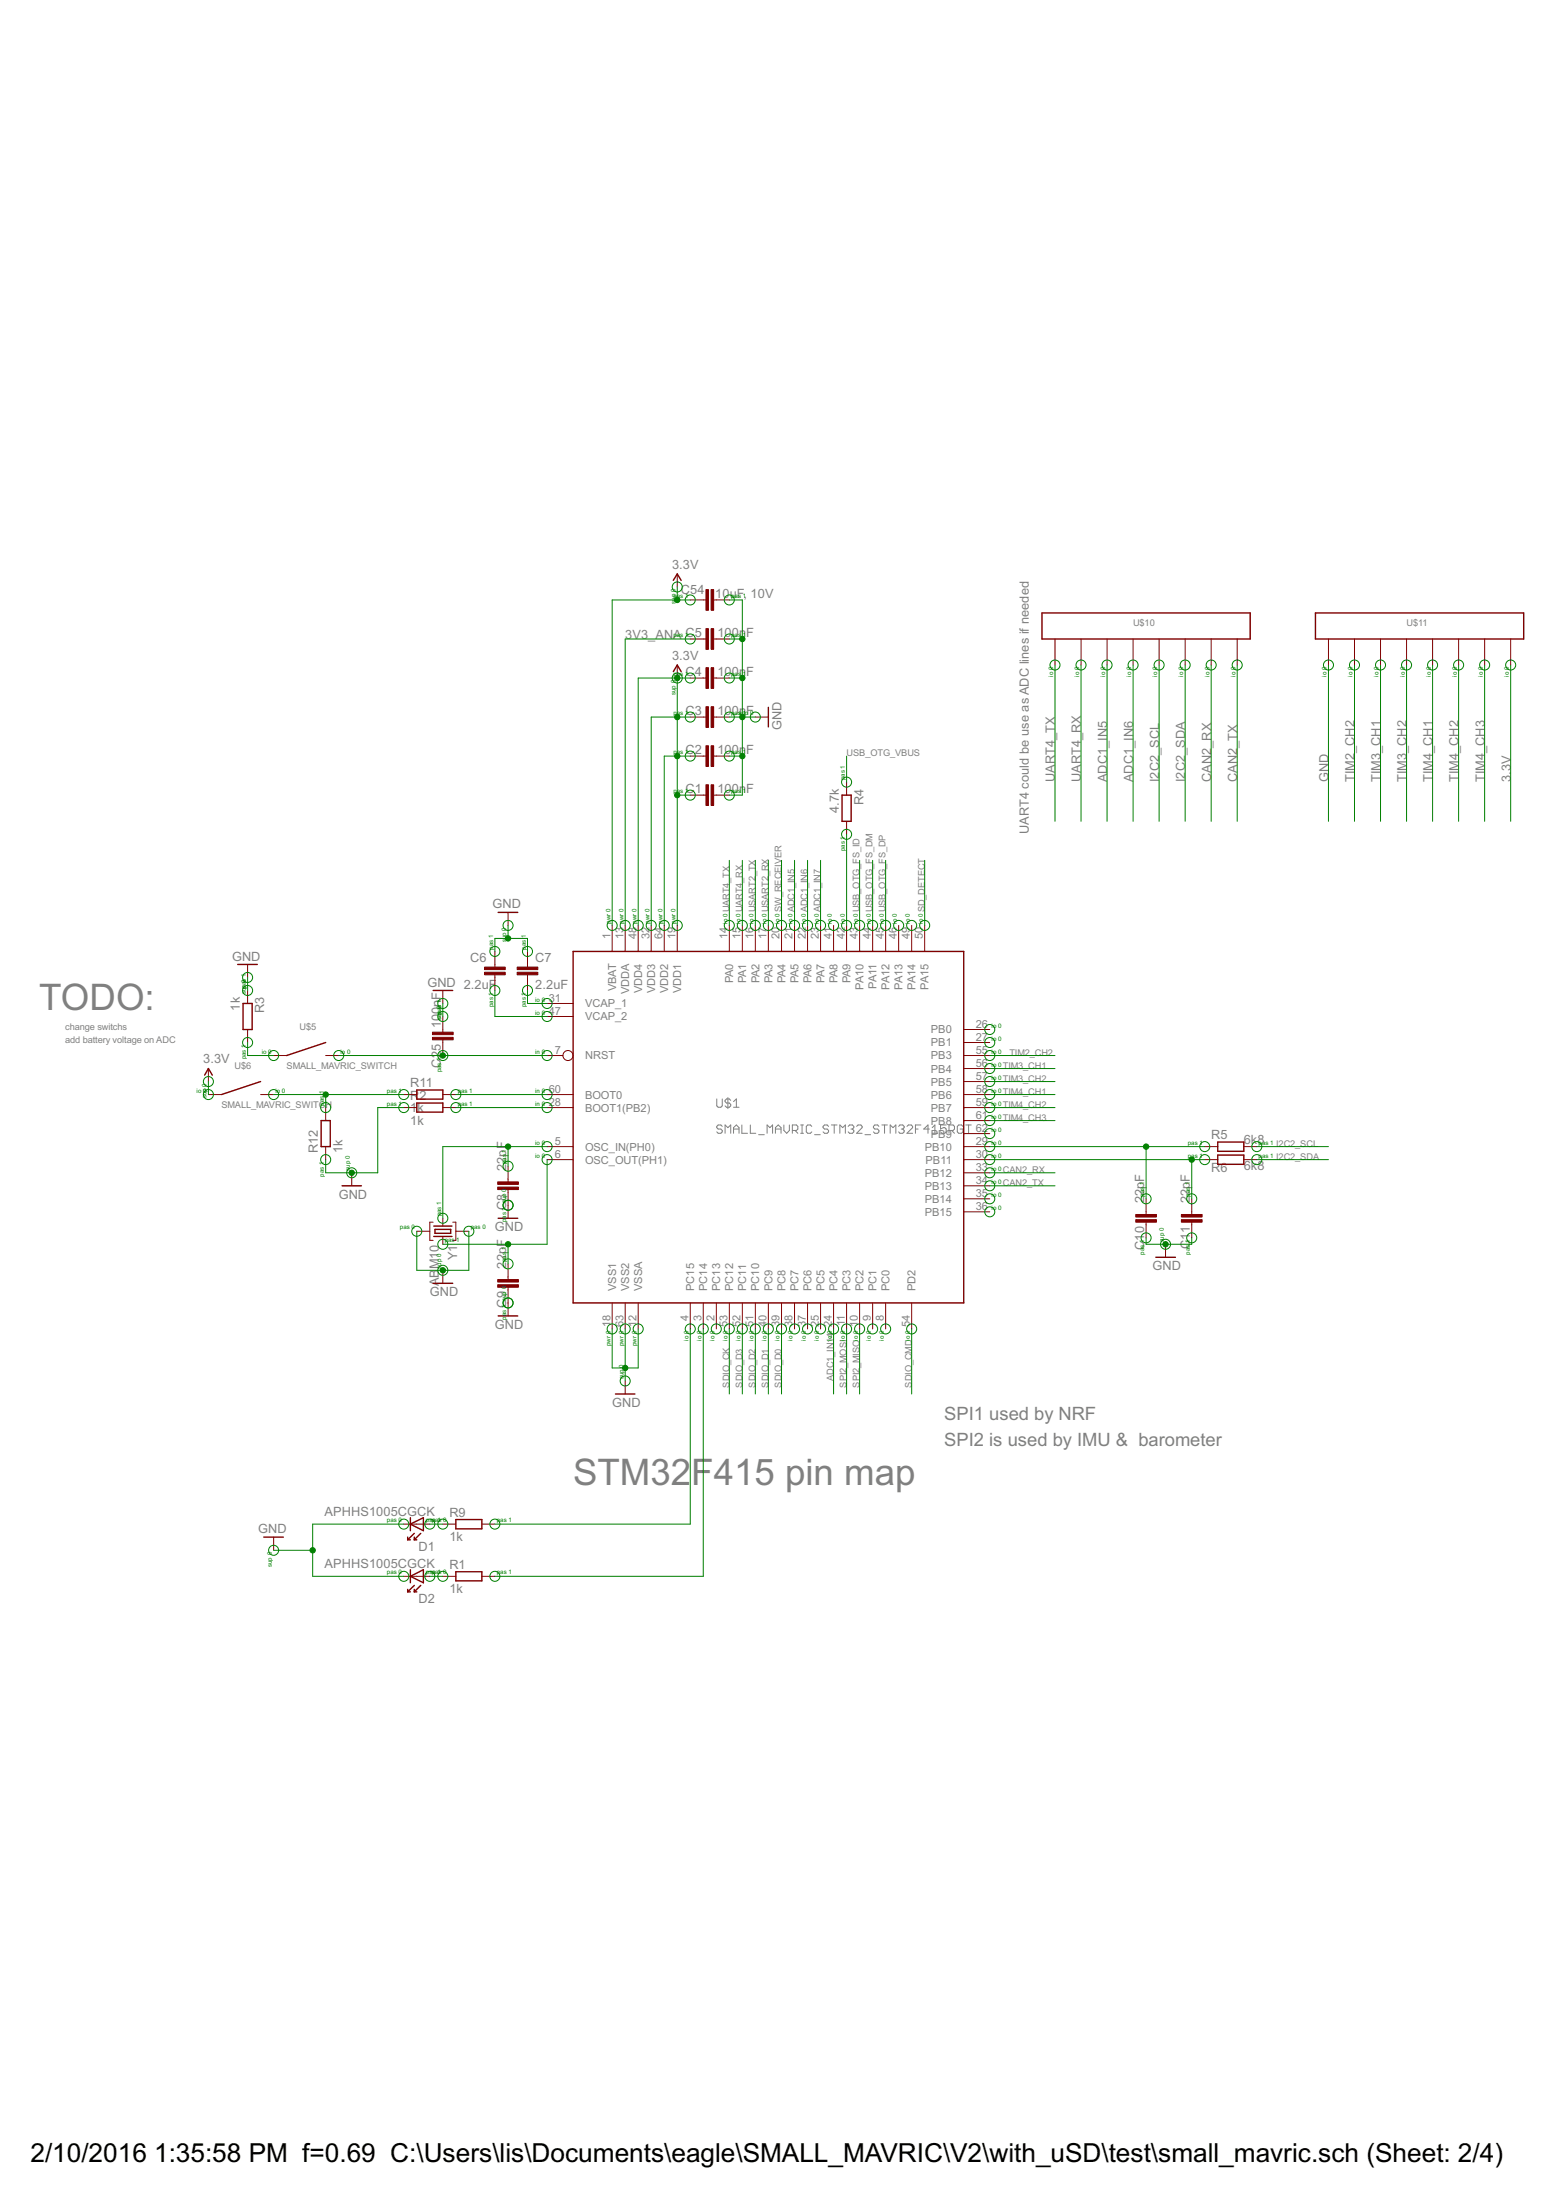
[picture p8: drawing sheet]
<svg xmlns="http://www.w3.org/2000/svg" width="210mm" height="297mm" viewBox="0 0 210 297" stroke-linecap="round" stroke-linejoin="round" font-family="sans-serif">
<g fill="none" stroke="#808080" stroke-width=".13">
<path d="M96.8 148.4v.9l.1 .2h.4l.2-.2v-.9M97.5 152.1l-.2-.2h-.4l-.1 .2v.2l.1 .1h.4l.2 .2v.2l-.2 .2h-.4l-.1-.2M97.9 153v-1.1l.4 .4 .3-.4v1.1M98.3 148.2v1.5M98.6 148.6l-.2-.2h-.3l-.2 .2v.1l.2 .2h.3l.2 .2v.2l-.2 .2h-.3l-.2-.2M99 152.4h.8M99 153v-.7l.4-.4 .4 .4v.7M99 149.5h.8M99 148.7l.4-.3v1.1M100.1 151.9v1.1h.8M101.3 151.9v1.1h.7M102.4 153.2h.8"/>
<path d="M103.5 153v-1.1l.4 .4 .4-.4v1.1M104.7 152.4h.7M104.7 153v-.7l.4-.4 .3 .4v.7M105.8 151.9v.7l.4 .4 .4-.4v-.7M107 152.6h.5l.2-.2v-.3l-.2-.2h-.5v1.1M107.3 152.6l.4 .4M108.1 151.9h.4M108.1 153h.4M108.3 151.9v1.1M109.6 152.1l-.2-.2h-.4l-.2 .2v.7l.2 .2h.4l.2-.2M110 153.2h.7M111.8 152.1l-.1-.2h-.4l-.2 .2v.2l.2 .1h.4l.1 .2v.2l-.1 .2h-.4l-.2-.2"/>
<path d="M112.2 151.9h.8M112.6 151.9v1.1M113.4 153v-1.1l.3 .4 .4-.4v1.1M114.5 152.1l.2-.2h.4l.2 .2v.2l-.2 .1M114.9 152.4h.2M115.1 152.4l.2 .2v.2l-.2 .2h-.4l-.2-.2M115.6 152.1l.2-.2h.4l.2 .2v.2l-.8 .7h.8M116.8 153.2h.7M118.6 152.1l-.1-.2h-.4l-.2 .2v.2l.2 .1h.4l.1 .2v.2l-.1 .2h-.4l-.2-.2M119 151.9h.8M119.4 151.9v1.1M120.2 153v-1.1l.3 .4 .4-.4v1.1"/>
<path d="M121.3 152.1l.2-.2h.4l.1 .2v.2l-.1 .1M121.7 152.4h.2M121.9 152.4l.1 .2v.2l-.1 .2h-.4l-.2-.2M122.4 152.1l.2-.2h.4l.2 .2v.2l-.8 .7h.8M123.6 152.4h.3M124.3 151.9h-.7v1.1M125.5 152.4h-.8l.6-.5v1.1M125.8 153h.8M125.8 152.3l.4-.4v1.1M127.7 151.9h-.7v.5l.3-.1h.2l.2 .1v.4l-.2 .2h-.4l-.1-.2M128.1 152.6h.6l.1-.2v-.3l-.1-.2h-.6v1.1M128.5 152.6l.3 .4"/>
<path d="M130 152.1l-.2-.2h-.4l-.2 .2v.7l.2 .2h.4l.2-.2v-.4h-.4M130.4 151.9h.7M130.7 151.9v1.1"/>
</g>
<g fill="none" stroke="#800000" stroke-width=".19">
<path d="M90.9 78.4l.5-.9 .5 .9M90.9 90.7l.5-.9 .5 .9M103.7 95.5v2.6M140.7 82.8h28.1v3.5h-28.1zM177.6 82.8h28.1v3.5h-28.1zM113.7 107.4h1.2v3.5h-1.2zM32.1 130.2h2.6M32.8 135.5h1.2v3.5h-1.2zM58.5 133.7h2.6M67.2 123.2h2.7M77.4 128.5h52.7v47.4h-52.7zM27.6 145.2l.5-.9 .6 .9"/>
<path d="M35.2 146l-5.3 1.8M43.3 151.3h1.3v3.5h-1.3zM44 140.8l-5.3 1.7M56.3 148.9h3.5v1.3h-3.5zM56.3 147.2h3.5v1.2h-3.5zM164.4 154.2h3.5v1.2h-3.5zM164.4 156h3.5v1.2h-3.5zM46.2 160.1h2.6M58.5 173.3h2.6M58.5 166.9h2.5M58.5 165.5h2.5M58.7 166h2.1v.5h-2.1z"/>
<path d="M67.2 164.5h2.7M67.2 177.7h2.7M156 169.8h2.7M83.1 188.2h2.6M35.6 207.5h2.6M55 207.9h.4M55 207.5v.4M55 214.6v.3M55 214.9h.4M55.4 205.8l1.7-.9v1.8zM55.4 204.9v1.8M55.4 211.9v1.8"/>
<path d="M55.4 212.8l1.7-.9v1.8zM55.9 207.5v.4M55.9 214.6v.3M55.9 207.9h.4M55.9 207l-.9 .9M55.9 214.9h.4M55.9 214.1l-.9 .8M56.8 207l-.9 .9M56.8 214.1l-.9 .8M61.5 205.2h3.5v1.2h-3.5zM61.5 212.2h3.5v1.2h-3.5z"/>
</g>
<g fill="none" stroke="#800000" stroke-width=".13">
<path d="M91.4 77.5v1.7M91.4 89.8v1.7M93.2 81h2.1M93.2 96.8h2.1M93.2 91.5h2.1M93.2 86.3h2.1M96.4 81h2M96.4 96.8h2M96.4 91.5h2M96.4 86.3h2M102 96.8h1.7M142.4 86.3v3.5"/>
<path d="M145.9 86.3v3.5M149.4 86.3v3.5M153 86.3v3.5M156.5 86.3v3.5M160 86.3v3.5M163.5 86.3v3.5M167 86.3v3.5M179.3 86.3v3.5M182.8 86.3v3.5M186.4 86.3v3.5M189.9 86.3v3.5M193.4 86.3v3.5"/>
<path d="M196.9 86.3v3.5M200.4 86.3v3.5M203.9 86.3v3.5M93.2 102.1h2.1M93.2 107.4h2.1M96.4 102.1h2M96.4 107.4h2M114.3 105.6v1.8M114.3 110.9v1.7M33.4 130.2v1.8M33.4 133.7v1.8M33.4 139v1.8"/>
<path d="M59.8 133.7v1.8M59.8 137.2v2.2M66.8 128.5v2.1M66.8 131.6v2.1M68.6 123.2v1.7M71.2 128.5v2.1M71.2 131.6v2.1M73.9 135.5h3.5M73.9 137.2h3.5M82.6 124.9v3.6M84.4 124.9v3.6M86.1 124.9v3.6"/>
<path d="M87.9 124.9v3.6M89.7 124.9v3.6M91.4 124.9v3.6M98.4 124.9v3.6M100.2 124.9v3.6M102 124.9v3.6M103.7 124.9v3.6M105.5 124.9v3.6M107.3 124.9v3.6M109 124.9v3.6M110.8 124.9v3.6M112.5 124.9v3.6"/>
<path d="M114.3 124.9v3.6M116 124.9v3.6M117.8 124.9v3.6M119.5 124.9v3.6M121.3 124.9v3.6M123.1 124.9v3.6M124.8 124.9v3.6M130.1 139h3.5M28.1 147.8h1.8M28.1 144.3v1.7M35.2 147.8h1.7M36.9 142.5h1.8"/>
<path d="M44 142.5h1.7M44 149.5v1.8M44 154.8v1.8M47.5 158.3v1.8M54.5 147.8h1.8M54.5 149.5h1.8M59.8 147.8h1.7M59.8 149.5h1.7M59.8 140.4v2.1M68.6 157.5v2.1M73.9 147.8h3.5M73.9 149.5h3.5"/>
<path d="M73.9 142.5h2.1M73.9 154.8h3.5M73.9 156.6h3.5M130.1 147.8h3.5M130.1 149.5h3.5M130.1 142.5h3.5M130.1 154.8h3.5M130.1 156.6h3.5M130.1 140.8h3.5M130.1 144.3h3.5M130.1 146h3.5M130.1 151.3h3.5"/>
<path d="M130.1 153.1h3.5M130.1 158.3h3.5M162.6 154.8h1.8M162.6 156.6h1.8M167.9 154.8h1.8M167.9 156.6h1.8M56.3 166.2h1.7M58.5 165h-.5v2.5h.5M59.8 164.5v1M59.8 166.9v1.1M59.8 171.5v1.8M61.1 165h.4v2.5h-.4"/>
<path d="M61.5 166.2h1.8M68.6 160.6v3.9M68.6 170.6v2.1M68.6 173.8v3.9M82.6 175.9v3.5M84.4 175.9v3.5M86.1 175.9v3.5M93.2 175.9v3.5M94.9 175.9v3.5M96.7 175.9v3.5M98.4 175.9v3.5M100.2 175.9v3.5"/>
<path d="M102 175.9v3.5M103.7 175.9v3.5M105.5 175.9v3.5M107.3 175.9v3.5M109 175.9v3.5M110.8 175.9v3.5M112.5 175.9v3.5M114.3 175.9v3.5M116 175.9v3.5M117.8 175.9v3.5M119.5 175.9v3.5M123.1 175.9v3.5"/>
<path d="M130.1 160.1h3.5M130.1 161.9h3.5M130.1 163.6h3.5M154.7 161.9v2.1M154.7 165v2.1M157.3 168v1.8M160.9 161.9v2.1M160.9 165v2.1M84.4 186.5v1.7M36.9 207.5v1.8M54.5 205.8h3.5M54.5 212.8h3.5"/>
<path d="M59.8 205.8h1.7M59.8 212.8h1.7M65 205.8h1.8M65 212.8h1.8"/>
<circle cx="76.7" cy="142.5" r=".68"/>
</g>
<g fill="#800000" stroke="#800000" stroke-width=".13">
<path d="M96 79.6h.3v2.8h-.3z"/>
<path d="M95.3 79.6h.3v2.8h-.3z"/>
<path d="M96 100.7h.3v2.8h-.3z"/>
<path d="M95.3 100.7h.3v2.8h-.3z"/>
<path d="M65.4 131.3h2.8v.3h-2.8z"/>
<path d="M65.4 130.6h2.8v.3h-2.8z"/>
<path d="M69.8 131.3h2.8v.3h-2.8z"/>
<path d="M69.8 130.6h2.8v.3h-2.8z"/>
<path d="M96 106h.3v2.8h-.3z"/>
<path d="M95.3 106h.3v2.8h-.3z"/>
<path d="M96 95.4h.3v2.8h-.3z"/>
<path d="M95.3 95.4h.3v2.8h-.3z"/>
<path d="M96 90.1h.3v2.8h-.3z"/>
<path d="M95.3 90.1h.3v2.8h-.3z"/>
<path d="M96 84.9h.3v2.8h-.3z"/>
<path d="M95.3 84.9h.3v2.8h-.3z"/>
<path d="M67.2 159.6h2.8v.3h-2.8z"/>
<path d="M67.2 160.3h2.8v.3h-2.8z"/>
<path d="M67.2 172.8h2.8v.3h-2.8z"/>
<path d="M67.2 173.5h2.8v.3h-2.8z"/>
<path d="M153.3 164h2.8v.3h-2.8z"/>
<path d="M153.3 164.7h2.8v.3h-2.8z"/>
<path d="M159.5 164h2.8v.3h-2.8z"/>
<path d="M159.5 164.7h2.8v.3h-2.8z"/>
<path d="M58.4 139.4h2.8v.3h-2.8z"/>
<path d="M58.4 140.1h2.8v.3h-2.8z"/>
</g>
<g fill="none" stroke="#008000" stroke-width=".13">
<path d="M91.4 79.2v1.8M91.4 91.5v33.4M93.2 86.3h-8.8v38.6M93.2 96.8h-5.3v28.1M93.2 91.5h-7.1v33.4M93.2 81h-10.6v43.9M98.4 81h1.8v26.4h-1.8M98.4 86.3h1.8M98.4 96.8h3.6M98.4 91.5h1.8M142.4 89.8v21.1M145.9 89.8v21.1"/>
<path d="M149.4 89.8v21.1M153 89.8v21.1M156.5 89.8v21.1M160 89.8v21.1M163.5 89.8v21.1M167 89.8v21.1M179.3 89.8v21.1M182.8 89.8v21.1M186.4 89.8v21.1M189.9 89.8v21.1M193.4 89.8v21.1M196.9 89.8v21.1"/>
<path d="M200.4 89.8v21.1M203.9 89.8v21.1M91.4 107.4h1.8M93.2 102.1h-3.5v22.8M98.4 116.2v8.7M98.4 102.1h1.8M100.2 116.2v8.7M102 116.2v8.7M103.7 116.2v8.7M105.5 116.2v8.7M107.3 116.2v8.7M109 116.2v8.7"/>
<path d="M110.8 116.2v8.7M114.3 102.1v3.5M114.3 112.6v12.3M116 116.2v8.7M117.8 116.2v8.7M119.5 116.2v8.7M124.8 116.2v8.7M33.4 132v1.7M59.8 135.5v1.7M66.8 128.5v-1.8h4.4v1.8M66.8 133.7v3.5h7.1M68.6 124.9v1.8"/>
<path d="M71.2 133.7v1.8h2.7M28.1 146v1.8M33.4 140.8v1.7h3.5M36.9 147.8h17.6M44 147.8v1.7M45.7 142.5h28.2M54.5 149.5h-3.5v8.8h-7v-1.7M61.5 149.5h12.4M61.5 147.8h12.4M68.6 154.8v2.7M73.9 156.6v11.4h-14.1M73.9 154.8h-14.1v9.7"/>
<path d="M133.6 142.5h8.8M133.6 156.6h29M133.6 149.5h8.8M133.6 158.3h8.8M133.6 154.8h29M133.6 147.8h8.8M133.6 144.3h8.8M133.6 151.3h8.8M133.6 146h8.8M154.7 154.8v7.1M160.9 156.6v5.3M169.7 156.6h9.6"/>
<path d="M169.7 154.8h9.6M56.3 166.2v5.3h7v-5.3M68.6 168v2.6M82.6 179.4v5.3h3.5v-5.3M84.4 179.4v7.1M93.2 179.4v26.4h-26.4M94.9 179.4v33.4h-28.1M98.4 179.4v8.8M100.2 179.4v8.8M102 179.4v8.8M103.7 179.4v8.8M105.5 179.4v8.8"/>
<path d="M112.5 179.4v8.8M114.3 179.4v8.8M116 179.4v8.8M123.1 179.4v8.8M133.6 160.1h8.8M154.7 167.1v.9h6.2v-.9M36.9 209.3h5.3M54.5 205.8h-12.3v7h12.3M58 212.8h1.8M58 205.8h1.8"/>
<circle cx="91.4" cy="79.2" r=".68"/>
<circle cx="91.4" cy="91.5" r=".68"/>
<circle cx="93.2" cy="91.5" r=".68"/>
<circle cx="93.2" cy="96.8" r=".68"/>
<circle cx="93.2" cy="81" r=".68"/>
<circle cx="93.2" cy="86.3" r=".68"/>
<circle cx="98.4" cy="96.8" r=".68"/>
<circle cx="98.4" cy="91.5" r=".68"/>
<circle cx="98.4" cy="81" r=".68"/>
<circle cx="98.4" cy="86.3" r=".68"/>
<circle cx="102" cy="96.8" r=".68"/>
<circle cx="142.4" cy="89.8" r=".68"/>
<circle cx="145.9" cy="89.8" r=".68"/>
<circle cx="149.4" cy="89.8" r=".68"/>
<circle cx="153" cy="89.8" r=".68"/>
<circle cx="156.5" cy="89.8" r=".68"/>
<circle cx="160" cy="89.8" r=".68"/>
<circle cx="163.5" cy="89.8" r=".68"/>
<circle cx="167" cy="89.8" r=".68"/>
<circle cx="179.3" cy="89.8" r=".68"/>
<circle cx="182.8" cy="89.8" r=".68"/>
<circle cx="186.4" cy="89.8" r=".68"/>
<circle cx="189.9" cy="89.8" r=".68"/>
<circle cx="193.4" cy="89.8" r=".68"/>
<circle cx="196.9" cy="89.8" r=".68"/>
<circle cx="200.4" cy="89.8" r=".68"/>
<circle cx="203.9" cy="89.8" r=".68"/>
<circle cx="93.2" cy="107.4" r=".68"/>
<circle cx="93.2" cy="102.1" r=".68"/>
<circle cx="98.4" cy="107.4" r=".68"/>
<circle cx="98.4" cy="102.1" r=".68"/>
<circle cx="114.3" cy="112.6" r=".68"/>
<circle cx="114.3" cy="105.6" r=".68"/>
<circle cx="33.4" cy="133.7" r=".68"/>
<circle cx="33.4" cy="132" r=".68"/>
<circle cx="59.8" cy="135.5" r=".68"/>
<circle cx="59.8" cy="137.2" r=".68"/>
<circle cx="66.8" cy="133.7" r=".68"/>
<circle cx="66.8" cy="128.5" r=".68"/>
<circle cx="68.6" cy="124.9" r=".68"/>
<circle cx="71.2" cy="128.5" r=".68"/>
<circle cx="71.2" cy="133.7" r=".68"/>
<circle cx="73.9" cy="135.5" r=".68"/>
<circle cx="73.9" cy="137.2" r=".68"/>
<circle cx="82.6" cy="124.9" r=".68"/>
<circle cx="84.4" cy="124.9" r=".68"/>
<circle cx="86.1" cy="124.9" r=".68"/>
<circle cx="87.9" cy="124.9" r=".68"/>
<circle cx="89.7" cy="124.9" r=".68"/>
<circle cx="91.4" cy="124.9" r=".68"/>
<circle cx="98.4" cy="124.9" r=".68"/>
<circle cx="100.2" cy="124.9" r=".68"/>
<circle cx="102" cy="124.9" r=".68"/>
<circle cx="103.7" cy="124.9" r=".68"/>
<circle cx="105.5" cy="124.9" r=".68"/>
<circle cx="107.3" cy="124.9" r=".68"/>
<circle cx="109" cy="124.9" r=".68"/>
<circle cx="110.8" cy="124.9" r=".68"/>
<circle cx="112.5" cy="124.9" r=".68"/>
<circle cx="114.3" cy="124.9" r=".68"/>
<circle cx="116" cy="124.9" r=".68"/>
<circle cx="117.8" cy="124.9" r=".68"/>
<circle cx="119.5" cy="124.9" r=".68"/>
<circle cx="121.3" cy="124.9" r=".68"/>
<circle cx="123.1" cy="124.9" r=".68"/>
<circle cx="124.8" cy="124.9" r=".68"/>
<circle cx="133.6" cy="139" r=".68"/>
<circle cx="28.1" cy="146" r=".68"/>
<circle cx="28.1" cy="147.8" r=".68"/>
<circle cx="33.4" cy="140.8" r=".68"/>
<circle cx="36.9" cy="142.5" r=".68"/>
<circle cx="36.9" cy="147.8" r=".68"/>
<circle cx="44" cy="149.5" r=".68"/>
<circle cx="44" cy="156.6" r=".68"/>
<circle cx="45.7" cy="142.5" r=".68"/>
<circle cx="47.5" cy="158.3" r=".68"/>
<circle cx="54.5" cy="149.5" r=".68"/>
<circle cx="54.5" cy="147.8" r=".68"/>
<circle cx="59.8" cy="142.5" r=".68"/>
<circle cx="61.5" cy="149.5" r=".68"/>
<circle cx="61.5" cy="147.8" r=".68"/>
<circle cx="68.6" cy="157.5" r=".68"/>
<circle cx="73.9" cy="156.6" r=".68"/>
<circle cx="73.9" cy="149.5" r=".68"/>
<circle cx="73.9" cy="142.5" r=".68"/>
<circle cx="73.9" cy="154.8" r=".68"/>
<circle cx="73.9" cy="147.8" r=".68"/>
<circle cx="133.6" cy="142.5" r=".68"/>
<circle cx="133.6" cy="154.8" r=".68"/>
<circle cx="133.6" cy="147.8" r=".68"/>
<circle cx="133.6" cy="156.6" r=".68"/>
<circle cx="133.6" cy="146" r=".68"/>
<circle cx="133.6" cy="149.5" r=".68"/>
<circle cx="133.6" cy="153.1" r=".68"/>
<circle cx="133.6" cy="158.3" r=".68"/>
<circle cx="133.6" cy="151.3" r=".68"/>
<circle cx="133.6" cy="140.8" r=".68"/>
<circle cx="133.6" cy="144.3" r=".68"/>
<circle cx="162.6" cy="156.6" r=".68"/>
<circle cx="162.6" cy="154.8" r=".68"/>
<circle cx="169.7" cy="154.8" r=".68"/>
<circle cx="169.7" cy="156.6" r=".68"/>
<circle cx="56.3" cy="166.2" r=".68"/>
<circle cx="59.8" cy="171.5" r=".68"/>
<circle cx="59.8" cy="168" r=".68"/>
<circle cx="59.8" cy="164.5" r=".68"/>
<circle cx="63.3" cy="166.2" r=".68"/>
<circle cx="68.6" cy="162.7" r=".68"/>
<circle cx="68.6" cy="170.6" r=".68"/>
<circle cx="68.6" cy="175.9" r=".68"/>
<circle cx="82.6" cy="179.4" r=".68"/>
<circle cx="84.4" cy="179.4" r=".68"/>
<circle cx="86.1" cy="179.4" r=".68"/>
<circle cx="93.2" cy="179.4" r=".68"/>
<circle cx="94.9" cy="179.4" r=".68"/>
<circle cx="96.7" cy="179.4" r=".68"/>
<circle cx="98.4" cy="179.4" r=".68"/>
<circle cx="100.2" cy="179.4" r=".68"/>
<circle cx="102" cy="179.4" r=".68"/>
<circle cx="103.7" cy="179.4" r=".68"/>
<circle cx="105.5" cy="179.4" r=".68"/>
<circle cx="107.3" cy="179.4" r=".68"/>
<circle cx="109" cy="179.4" r=".68"/>
<circle cx="110.8" cy="179.4" r=".68"/>
<circle cx="112.5" cy="179.4" r=".68"/>
<circle cx="114.3" cy="179.4" r=".68"/>
<circle cx="116" cy="179.4" r=".68"/>
<circle cx="117.8" cy="179.4" r=".68"/>
<circle cx="119.5" cy="179.4" r=".68"/>
<circle cx="123.1" cy="179.4" r=".68"/>
<circle cx="133.6" cy="160.1" r=".68"/>
<circle cx="133.6" cy="161.9" r=".68"/>
<circle cx="133.6" cy="163.6" r=".68"/>
<circle cx="154.7" cy="167.1" r=".68"/>
<circle cx="154.7" cy="161.9" r=".68"/>
<circle cx="157.3" cy="168" r=".68"/>
<circle cx="160.9" cy="161.9" r=".68"/>
<circle cx="160.9" cy="167.1" r=".68"/>
<circle cx="84.4" cy="186.5" r=".68"/>
<circle cx="36.9" cy="209.3" r=".68"/>
<circle cx="54.5" cy="205.8" r=".68"/>
<circle cx="54.5" cy="212.8" r=".68"/>
<circle cx="58" cy="212.8" r=".68"/>
<circle cx="58" cy="205.8" r=".68"/>
<circle cx="59.8" cy="212.8" r=".68"/>
<circle cx="59.8" cy="205.8" r=".68"/>
<circle cx="66.8" cy="212.8" r=".68"/>
<circle cx="66.8" cy="205.8" r=".68"/>
</g>
<g fill="#008000" stroke="#008000" stroke-width=".13">
<circle cx="160.9" cy="156.6" r=".36"/>
<circle cx="100.2" cy="102.1" r=".36"/>
<circle cx="100.2" cy="96.8" r=".36"/>
<circle cx="100.2" cy="91.5" r=".36"/>
<circle cx="100.2" cy="86.3" r=".36"/>
<circle cx="68.6" cy="126.7" r=".36"/>
<circle cx="59.8" cy="171.5" r=".36"/>
<circle cx="157.3" cy="168" r=".36"/>
<circle cx="42.2" cy="209.3" r=".36"/>
<circle cx="47.5" cy="158.3" r=".36"/>
<circle cx="84.4" cy="184.7" r=".36"/>
<circle cx="91.4" cy="81" r=".36"/>
<circle cx="91.4" cy="107.4" r=".36"/>
<circle cx="91.4" cy="102.1" r=".36"/>
<circle cx="91.4" cy="96.8" r=".36"/>
<circle cx="91.4" cy="91.5" r=".36"/>
<circle cx="68.6" cy="154.8" r=".36"/>
<circle cx="68.6" cy="168" r=".36"/>
<circle cx="59.8" cy="142.5" r=".36"/>
<circle cx="44" cy="147.8" r=".36"/>
<circle cx="154.7" cy="154.8" r=".36"/>
</g>
<g font-size="5.5" fill="#808080">
<text x="5.3" y="136.4">TODO:</text>
<text x="77.4" y="200.5">STM32</text>
<text x="93.3" y="200.5">F</text>
<text x="96.3" y="200.5">415 pin map</text>
</g>
<g font-size="4">
<text x="4.1" y="291.9">2/10/2016</text>
<text x="20.8" y="291.9">1:35:58 PM f=0.69 C:\Users\lis\Documents\eagle\SMALL_MAVRIC\V2\with_uSD\test\small_mavric.sch (Sheet: 2/4)</text>
</g>
<g font-size="2.8" fill="#808080">
<text x="127.5" y="191.7">SPI1 used by NRF</text>
<text x="127.5" y="195.2">SPI2 is used by IMU &amp; barometer</text>
</g>
<g font-size="1.9" fill="#808080">
<text x="90.7" y="76.8">3.3V</text>
<text x="91.9" y="80.2">C54</text>
<text x="96.6" y="80.7">10uF, 10V</text>
<text x="84.4" y="86.3">3V3_ANA C5</text>
<text x="90.7" y="89.1">3.3V</text>
<text x="96.8" y="86">100n</text>
<text x="100.7" y="86">F</text>
<text x="92.5" y="91.3">C4</text>
<text x="96.8" y="91.3">100n</text>
<text x="100.7" y="91.3">F</text>
<text x="92.5" y="101.8">C2</text>
<text x="92.5" y="96.6">C3</text>
<text x="96.8" y="101.8">100n</text>
<text x="96.8" y="96.6">100n</text>
<text x="100.7" y="101.8">F</text>
<text x="100.7" y="96.6">F</text>
<text x="105.5" y="98.6" transform="rotate(-90 105.5 98.6)">GND</text>
<text x="92.5" y="107.1">C1</text>
<text x="96.8" y="107.1">100n</text>
<text x="100.7" y="107.1">F</text>
<text x="142.4" y="105.6" transform="rotate(-90 142.4 105.6)">UART4_TX</text>
<text x="145.9" y="105.6" transform="rotate(-90 145.9 105.6)">UART4_RX</text>
<text x="149.4" y="105.6" transform="rotate(-90 149.4 105.6)">ADC1_IN5</text>
<text x="152.9" y="105.6" transform="rotate(-90 152.9 105.6)">ADC1_IN6</text>
<text x="156.5" y="105.6" transform="rotate(-90 156.5 105.6)">I2C2_SCL</text>
<text x="160" y="105.6" transform="rotate(-90 160 105.6)">I2C2_SDA</text>
<text x="163.5" y="105.6" transform="rotate(-90 163.5 105.6)">CAN2_RX</text>
<text x="167" y="105.6" transform="rotate(-90 167 105.6)">CAN2_TX</text>
<text x="179.3" y="105.6" transform="rotate(-90 179.3 105.6)">GND</text>
<text x="182.8" y="105.6" transform="rotate(-90 182.8 105.6)">TIM2_CH2</text>
<text x="186.3" y="105.6" transform="rotate(-90 186.3 105.6)">TIM3_CH1</text>
<text x="189.9" y="105.6" transform="rotate(-90 189.9 105.6)">TIM3_CH2</text>
<text x="193.4" y="105.6" transform="rotate(-90 193.4 105.6)">TIM4_CH1</text>
<text x="196.9" y="105.6" transform="rotate(-90 196.9 105.6)">TIM4_CH2</text>
<text x="200.4" y="105.6" transform="rotate(-90 200.4 105.6)">TIM4_CH3</text>
<text x="203.9" y="105.6" transform="rotate(-90 203.9 105.6)">3.3V</text>
<text x="113.2" y="109.8" transform="rotate(-90 113.2 109.8)">4.7k</text>
<text x="116.5" y="108.7" transform="rotate(-90 116.5 108.7)">R4</text>
<text x="138.9" y="112.6" transform="rotate(-90 138.9 112.6)">UART4 could be use as ADC lines if needed</text>
<text x="66.5" y="122.7">GND</text>
<text x="31.3" y="129.7">GND</text>
<text x="63.5" y="130">C6</text>
<text x="72.3" y="130">C7</text>
<text x="32.4" y="136.5" transform="rotate(-90 32.4 136.5)">1k</text>
<text x="35.7" y="136.8" transform="rotate(-90 35.7 136.8)">R3</text>
<text x="57.7" y="133.2">GND 2.2uF</text>
<text x="72.3" y="133.5">2.2uF</text>
<text x="27.4" y="143.6">3.3V</text>
<text x="59.5" y="138.9" transform="rotate(-90 59.5 138.9)">100nF</text>
<text x="55.4" y="148.5">R2</text>
<text x="55.4" y="146.8">R11</text>
<text x="59.5" y="144.1" transform="rotate(-90 59.5 144.1)">C25</text>
<text x="42.9" y="155.7" transform="rotate(-90 42.9 155.7)">R12</text>
<text x="46.2" y="155.7" transform="rotate(-90 46.2 155.7)">1k</text>
<text x="55.4" y="151.8">1k</text>
<text x="55.4" y="150.1">1k</text>
<text x="163.5" y="153.8">R5</text>
<text x="167.9" y="154.5">6k8</text>
<text x="45.7" y="161.9">GND</text>
<text x="68.3" y="158.1" transform="rotate(-90 68.3 158.1)">22pF</text>
<text x="163.5" y="158.2">R6</text>
<text x="167.9" y="158">6k8</text>
<text x="66.8" y="166.2">GND</text>
<text x="68.3" y="163.4" transform="rotate(-90 68.3 163.4)">C8</text>
<text x="154.4" y="162.5" transform="rotate(-90 154.4 162.5)">22pF</text>
<text x="160.6" y="162.5" transform="rotate(-90 160.6 162.5)">22pF</text>
<text x="59.3" y="173.7" transform="rotate(-90 59.3 173.7)">AB</text>
<text x="59.3" y="171.4" transform="rotate(-90 59.3 171.4)">M10</text>
<text x="61.7" y="170.1" transform="rotate(-90 61.7 170.1)">Y1</text>
<text x="68.3" y="171.3" transform="rotate(-90 68.3 171.3)">22pF</text>
<text x="154.4" y="168.7" transform="rotate(-90 154.4 168.7)">C10</text>
<text x="155.6" y="171.5">GND</text>
<text x="160.6" y="168.6" transform="rotate(-90 160.6 168.6)">C11</text>
<text x="58" y="175">GND</text>
<text x="66.8" y="179.4">GND</text>
<text x="68.3" y="176.6" transform="rotate(-90 68.3 176.6)">C9</text>
<text x="82.6" y="190">GND</text>
<text x="34.8" y="207">GND</text>
<text x="43.8" y="204.6">APHHS1005CGCK</text>
<text x="56.5" y="209.4">D1</text>
<text x="60.7" y="208.1">1k</text>
<text x="60.7" y="204.8">R9</text>
<text x="43.8" y="211.7">APHHS1005CGCK</text>
<text x="60.7" y="215.1">1k</text>
<text x="60.7" y="211.8">R1</text>
<text x="56.5" y="216.4">D2</text>
</g>
<g font-size="1.7" fill="#808080">
<text x="82.4" y="126.8" transform="rotate(-90 82.4 126.8)">1</text>
<text x="84.1" y="126.8" transform="rotate(-90 84.1 126.8)">13</text>
<text x="85.9" y="126.8" transform="rotate(-90 85.9 126.8)">48</text>
<text x="87.7" y="126.8" transform="rotate(-90 87.7 126.8)">32</text>
<text x="89.4" y="126.8" transform="rotate(-90 89.4 126.8)">64</text>
<text x="91.2" y="126.8" transform="rotate(-90 91.2 126.8)">19</text>
<text x="98.2" y="126.8" transform="rotate(-90 98.2 126.8)">14</text>
<text x="100" y="126.8" transform="rotate(-90 100 126.8)">15</text>
<text x="101.7" y="126.8" transform="rotate(-90 101.7 126.8)">16</text>
<text x="103.5" y="126.8" transform="rotate(-90 103.5 126.8)">17</text>
<text x="105.2" y="126.8" transform="rotate(-90 105.2 126.8)">20</text>
<text x="107" y="126.8" transform="rotate(-90 107 126.8)">21</text>
<text x="108.8" y="126.8" transform="rotate(-90 108.8 126.8)">22</text>
<text x="110.5" y="126.8" transform="rotate(-90 110.5 126.8)">23</text>
<text x="112.3" y="126.8" transform="rotate(-90 112.3 126.8)">41</text>
<text x="114" y="126.8" transform="rotate(-90 114 126.8)">42</text>
<text x="115.8" y="126.8" transform="rotate(-90 115.8 126.8)">43</text>
<text x="117.5" y="126.8" transform="rotate(-90 117.5 126.8)">44</text>
<text x="119.3" y="126.8" transform="rotate(-90 119.3 126.8)">45</text>
<text x="121.1" y="126.8" transform="rotate(-90 121.1 126.8)">46</text>
<text x="122.8" y="126.8" transform="rotate(-90 122.8 126.8)">49</text>
<text x="124.6" y="126.8" transform="rotate(-90 124.6 126.8)">50</text>
<text x="74.1" y="135.2">31</text>
<text x="74.1" y="137">47</text>
<text x="79" y="136">VCAP_1</text>
<text x="79" y="137.8">VCAP_2</text>
<text x="83.2" y="133.9" transform="rotate(-90 83.2 133.9)">VBAT</text>
<text x="84.9" y="134.2" transform="rotate(-90 84.9 134.2)">VDDA</text>
<text x="86.7" y="134.1" transform="rotate(-90 86.7 134.1)">VDD4</text>
<text x="88.4" y="134.1" transform="rotate(-90 88.4 134.1)">VDD3</text>
<text x="90.2" y="134.1" transform="rotate(-90 90.2 134.1)">VDD2</text>
<text x="92" y="134.1" transform="rotate(-90 92 134.1)">VDD1</text>
<text x="99" y="132.8" transform="rotate(-90 99 132.8)">PA0</text>
<text x="100.7" y="132.8" transform="rotate(-90 100.7 132.8)">PA1</text>
<text x="102.5" y="132.8" transform="rotate(-90 102.5 132.8)">PA2</text>
<text x="104.3" y="132.8" transform="rotate(-90 104.3 132.8)">PA3</text>
<text x="106" y="132.8" transform="rotate(-90 106 132.8)">PA4</text>
<text x="107.8" y="132.8" transform="rotate(-90 107.8 132.8)">PA5</text>
<text x="109.5" y="132.8" transform="rotate(-90 109.5 132.8)">PA6</text>
<text x="111.3" y="132.8" transform="rotate(-90 111.3 132.8)">PA7</text>
<text x="113" y="132.8" transform="rotate(-90 113 132.8)">PA8</text>
<text x="114.8" y="132.8" transform="rotate(-90 114.8 132.8)">PA9</text>
<text x="116.6" y="133.6" transform="rotate(-90 116.6 133.6)">PA10</text>
<text x="118.3" y="133.5" transform="rotate(-90 118.3 133.5)">PA11</text>
<text x="120.1" y="133.6" transform="rotate(-90 120.1 133.6)">PA12</text>
<text x="121.8" y="133.6" transform="rotate(-90 121.8 133.6)">PA13</text>
<text x="123.6" y="133.6" transform="rotate(-90 123.6 133.6)">PA14</text>
<text x="125.4" y="133.6" transform="rotate(-90 125.4 133.6)">PA15</text>
<text x="74.9" y="142.3">7</text>
<text x="79" y="143">NRST</text>
<text x="125.7" y="139.5">PB0</text>
<text x="125.7" y="141.3">PB1</text>
<text x="125.7" y="143.1">PB3</text>
<text x="131.7" y="138.8">26</text>
<text x="131.7" y="140.5">27</text>
<text x="131.7" y="142.3">55</text>
<text x="74.1" y="147.5">60</text>
<text x="74.1" y="149.3">28</text>
<text x="79" y="148.3">BOOT0</text>
<text x="125.7" y="144.8">PB4</text>
<text x="125.7" y="146.6">PB5</text>
<text x="125.7" y="148.3">PB6</text>
<text x="131.7" y="144">56</text>
<text x="131.7" y="145.8">57</text>
<text x="131.7" y="147.5">58</text>
<text x="131.7" y="149.3">59</text>
<text x="74.9" y="154.6">5</text>
<text x="79" y="150.1">BOOT1(PB2)</text>
<text x="79" y="155.3">OSC_IN(PH0)</text>
<text x="124.8" y="155.4">PB10</text>
<text x="125.7" y="150.1">PB7</text>
<text x="125.7" y="151.8">PB8</text>
<text x="125.7" y="153.6">PB9</text>
<text x="131.7" y="151.1">61</text>
<text x="131.7" y="152.8">62</text>
<text x="131.7" y="154.6">29</text>
<text x="74.9" y="156.3">6</text>
<text x="79" y="157.1">OSC_OUT(PH1)</text>
<text x="124.8" y="158.9">PB12</text>
<text x="124.8" y="160.6">PB13</text>
<text x="124.9" y="157.1">PB11</text>
<text x="131.7" y="156.3">30</text>
<text x="131.7" y="158.1">33</text>
<text x="131.7" y="159.8">34</text>
<text x="131.7" y="161.6">35</text>
<text x="124.8" y="162.4">PB14</text>
<text x="124.8" y="164.1">PB15</text>
<text x="131.7" y="163.4">36</text>
<text x="82.4" y="179.2" transform="rotate(-90 82.4 179.2)">18</text>
<text x="83.2" y="174.3" transform="rotate(-90 83.2 174.3)">VSS1</text>
<text x="84.1" y="179.2" transform="rotate(-90 84.1 179.2)">63</text>
<text x="84.9" y="174.3" transform="rotate(-90 84.9 174.3)">VSS2</text>
<text x="85.9" y="179.2" transform="rotate(-90 85.9 179.2)">12</text>
<text x="86.7" y="174.3" transform="rotate(-90 86.7 174.3)">VSSA</text>
<text x="92.9" y="178.4" transform="rotate(-90 92.9 178.4)">4</text>
<text x="93.7" y="174.3" transform="rotate(-90 93.7 174.3)">PC15</text>
<text x="94.7" y="178.4" transform="rotate(-90 94.7 178.4)">3</text>
<text x="95.5" y="174.3" transform="rotate(-90 95.5 174.3)">PC14</text>
<text x="96.4" y="178.4" transform="rotate(-90 96.4 178.4)">2</text>
<text x="97.2" y="174.3" transform="rotate(-90 97.2 174.3)">PC13</text>
<text x="98.2" y="179.2" transform="rotate(-90 98.2 179.2)">53</text>
<text x="99" y="174.3" transform="rotate(-90 99 174.3)">PC12</text>
<text x="100" y="179.2" transform="rotate(-90 100 179.2)">52</text>
<text x="100.7" y="174.3" transform="rotate(-90 100.7 174.3)">PC11</text>
<text x="101.7" y="179.2" transform="rotate(-90 101.7 179.2)">51</text>
<text x="102.5" y="174.3" transform="rotate(-90 102.5 174.3)">PC10</text>
<text x="103.5" y="179.2" transform="rotate(-90 103.5 179.2)">40</text>
<text x="104.3" y="174.3" transform="rotate(-90 104.3 174.3)">PC9</text>
<text x="105.2" y="179.2" transform="rotate(-90 105.2 179.2)">39</text>
<text x="106" y="174.3" transform="rotate(-90 106 174.3)">PC8</text>
<text x="107" y="179.2" transform="rotate(-90 107 179.2)">38</text>
<text x="107.8" y="174.3" transform="rotate(-90 107.8 174.3)">PC7</text>
<text x="108.8" y="179.2" transform="rotate(-90 108.8 179.2)">37</text>
<text x="109.5" y="174.3" transform="rotate(-90 109.5 174.3)">PC6</text>
<text x="110.5" y="179.2" transform="rotate(-90 110.5 179.2)">25</text>
<text x="111.3" y="174.3" transform="rotate(-90 111.3 174.3)">PC5</text>
<text x="112.3" y="179.2" transform="rotate(-90 112.3 179.2)">24</text>
<text x="113" y="174.3" transform="rotate(-90 113 174.3)">PC4</text>
<text x="114" y="179.1" transform="rotate(-90 114 179.1)">11</text>
<text x="114.8" y="174.3" transform="rotate(-90 114.8 174.3)">PC3</text>
<text x="115.8" y="179.2" transform="rotate(-90 115.8 179.2)">10</text>
<text x="116.6" y="174.3" transform="rotate(-90 116.6 174.3)">PC2</text>
<text x="117.5" y="178.4" transform="rotate(-90 117.5 178.4)">9</text>
<text x="118.3" y="174.3" transform="rotate(-90 118.3 174.3)">PC1</text>
<text x="119.3" y="178.4" transform="rotate(-90 119.3 178.4)">8</text>
<text x="120.1" y="174.3" transform="rotate(-90 120.1 174.3)">PC0</text>
<text x="122.8" y="179.2" transform="rotate(-90 122.8 179.2)">54</text>
<text x="123.6" y="174.3" transform="rotate(-90 123.6 174.3)">PD2</text>
</g>
<g font-size="1.4" fill="#808080">
<text x="152.9" y="84.5">U$10</text>
<text x="189.9" y="84.5">U$11</text>
<text x="114.3" y="102.1">USB_OTG_VBUS</text>
<text x="98.5" y="123.2" transform="rotate(-90 98.5 123.2)">UART4_TX</text>
<text x="100.2" y="123.2" transform="rotate(-90 100.2 123.2)">UART4_RX</text>
<text x="102" y="123.2" transform="rotate(-90 102 123.2)">USART2_TX</text>
<text x="103.7" y="123.2" transform="rotate(-90 103.7 123.2)">USART2_RX</text>
<text x="105.5" y="123.2" transform="rotate(-90 105.5 123.2)">SW_RECEIVER</text>
<text x="107.2" y="123.2" transform="rotate(-90 107.2 123.2)">ADC1_IN5</text>
<text x="109" y="123.2" transform="rotate(-90 109 123.2)">ADC1_IN6</text>
<text x="110.8" y="123.2" transform="rotate(-90 110.8 123.2)">ADC1_IN7</text>
<text x="116" y="123.2" transform="rotate(-90 116 123.2)">USB_OTG_FS_ID</text>
<text x="117.8" y="123.2" transform="rotate(-90 117.8 123.2)">USB_OTG_FS_DM</text>
<text x="119.5" y="123.2" transform="rotate(-90 119.5 123.2)">USB_OTG_FS_DP</text>
<text x="124.8" y="123.2" transform="rotate(-90 124.8 123.2)">SD_DETECT</text>
<text x="8.8" y="139">change switchs</text>
<text x="8.8" y="140.8">add battery voltage on ADC</text>
<text x="40.4" y="139">U$5</text>
<text x="136.2" y="142.5">TIM2_CH2</text>
<text x="29.9" y="149.5">SMALL_MAVRIC_SWITCH</text>
<text x="31.7" y="144.3">U$6</text>
<text x="38.7" y="144.3">SMALL_MAVRIC_SWITCH</text>
<text x="135.4" y="144.3">TIM3_CH1</text>
<text x="135.4" y="149.5">TIM4_CH2</text>
<text x="135.4" y="147.8">TIM4_CH1</text>
<text x="135.4" y="146">TIM3_CH2</text>
<text x="135.4" y="151.3">TIM4_CH3</text>
<text x="172.3" y="154.8">I2C2_SCL</text>
<text x="135.4" y="160.1">CAN2_TX</text>
<text x="135.4" y="158.3">CAN2_RX</text>
<text x="172.3" y="156.6">I2C2_SDA</text>
<text x="98.5" y="187.3" transform="rotate(-90 98.5 187.3)">SDIO_CK</text>
<text x="100.2" y="187.3" transform="rotate(-90 100.2 187.3)">SDIO_D3</text>
<text x="102" y="187.3" transform="rotate(-90 102 187.3)">SDIO_D2</text>
<text x="103.7" y="187.3" transform="rotate(-90 103.7 187.3)">SDIO_D1</text>
<text x="105.5" y="187.3" transform="rotate(-90 105.5 187.3)">SDIO_D0</text>
<text x="112.5" y="186.5" transform="rotate(-90 112.5 186.5)">ADC1_IN14</text>
<text x="114.3" y="187.3" transform="rotate(-90 114.3 187.3)">SPI2_MOSI</text>
<text x="116" y="187.3" transform="rotate(-90 116 187.3)">SPI2_MISO</text>
<text x="123.1" y="187.3" transform="rotate(-90 123.1 187.3)">SDIO_CMD</text>
</g>
<g font-size=".9" fill="#008000">
<text x="90.9" y="80.8">pas 1</text>
<text x="91.2" y="81.5" transform="rotate(-90 91.2 81.5)">sup 0</text>
<text x="98.7" y="80.8">pas 1</text>
<text x="90.9" y="86">pas 1</text>
<text x="98.7" y="86">pas</text>
<text x="100.3" y="86">1</text>
<text x="90.9" y="91.3">pas 1</text>
<text x="91.2" y="93.8" transform="rotate(-90 91.2 93.8)">sup 0</text>
<text x="98.7" y="91.3">pas</text>
<text x="100.3" y="91.3">1</text>
<text x="142.2" y="91.4" transform="rotate(-90 142.2 91.4)">io 0</text>
<text x="145.7" y="91.4" transform="rotate(-90 145.7 91.4)">io 0</text>
<text x="149.2" y="91.4" transform="rotate(-90 149.2 91.4)">io 0</text>
<text x="152.7" y="91.4" transform="rotate(-90 152.7 91.4)">io 0</text>
<text x="156.2" y="91.4" transform="rotate(-90 156.2 91.4)">io 0</text>
<text x="159.7" y="91.4" transform="rotate(-90 159.7 91.4)">io 0</text>
<text x="163.2" y="91.4" transform="rotate(-90 163.2 91.4)">io 0</text>
<text x="166.8" y="91.4" transform="rotate(-90 166.8 91.4)">io 0</text>
<text x="179.1" y="91.4" transform="rotate(-90 179.1 91.4)">io 0</text>
<text x="182.6" y="91.4" transform="rotate(-90 182.6 91.4)">io 0</text>
<text x="186.1" y="91.4" transform="rotate(-90 186.1 91.4)">io 0</text>
<text x="189.6" y="91.4" transform="rotate(-90 189.6 91.4)">io 0</text>
<text x="193.1" y="91.4" transform="rotate(-90 193.1 91.4)">io 0</text>
<text x="196.6" y="91.4" transform="rotate(-90 196.6 91.4)">io 0</text>
<text x="200.2" y="91.4" transform="rotate(-90 200.2 91.4)">io 0</text>
<text x="203.7" y="91.4" transform="rotate(-90 203.7 91.4)">io 0</text>
<text x="90.9" y="101.8">pas 1</text>
<text x="90.9" y="96.6">pas 1</text>
<text x="98.7" y="101.8">pas</text>
<text x="98.7" y="96.6">passu1p 0</text>
<text x="100.3" y="101.8">1</text>
<text x="90.9" y="107.1">pas 1</text>
<text x="98.7" y="107.1">pas</text>
<text x="100.3" y="107.1">1</text>
<text x="114" y="105.4" transform="rotate(-90 114 105.4)">pas 1</text>
<text x="114" y="114.9" transform="rotate(-90 114 114.9)">pas 1</text>
<text x="82.4" y="124.7" transform="rotate(-90 82.4 124.7)">pwr 0</text>
<text x="84.1" y="124.7" transform="rotate(-90 84.1 124.7)">pwr 0</text>
<text x="85.9" y="124.7" transform="rotate(-90 85.9 124.7)">pwr 0</text>
<text x="87.7" y="124.7" transform="rotate(-90 87.7 124.7)">pwr 0</text>
<text x="89.4" y="124.7" transform="rotate(-90 89.4 124.7)">pwr 0</text>
<text x="91.2" y="124.7" transform="rotate(-90 91.2 124.7)">pwr 0</text>
<text x="98.2" y="124.7" transform="rotate(-90 98.2 124.7)">io 0</text>
<text x="100" y="124.7" transform="rotate(-90 100 124.7)">io 0</text>
<text x="101.7" y="124.7" transform="rotate(-90 101.7 124.7)">io 0</text>
<text x="103.5" y="124.7" transform="rotate(-90 103.5 124.7)">io 0</text>
<text x="105.2" y="124.7" transform="rotate(-90 105.2 124.7)">io 0</text>
<text x="107" y="124.7" transform="rotate(-90 107 124.7)">io 0</text>
<text x="108.8" y="124.7" transform="rotate(-90 108.8 124.7)">io 0</text>
<text x="110.5" y="124.7" transform="rotate(-90 110.5 124.7)">io 0</text>
<text x="112.3" y="124.7" transform="rotate(-90 112.3 124.7)">io 0</text>
<text x="114" y="124.7" transform="rotate(-90 114 124.7)">io 0</text>
<text x="115.8" y="124.7" transform="rotate(-90 115.8 124.7)">io 0</text>
<text x="117.5" y="124.7" transform="rotate(-90 117.5 124.7)">io 0</text>
<text x="119.3" y="124.7" transform="rotate(-90 119.3 124.7)">io 0</text>
<text x="121.1" y="124.7" transform="rotate(-90 121.1 124.7)">io 0</text>
<text x="122.8" y="124.7" transform="rotate(-90 122.8 124.7)">io 0</text>
<text x="124.6" y="124.7" transform="rotate(-90 124.6 124.7)">io 0</text>
<text x="66.6" y="128.2" transform="rotate(-90 66.6 128.2)">pas 1</text>
<text x="68.3" y="127.2" transform="rotate(-90 68.3 127.2)">sup 0</text>
<text x="71" y="128.2" transform="rotate(-90 71 128.2)">pas</text>
<text x="71" y="126.6" transform="rotate(-90 71 126.6)">1</text>
<text x="33.2" y="134.3" transform="rotate(-90 33.2 134.3)">suppa0s 1</text>
<text x="59.5" y="137.8" transform="rotate(-90 59.5 137.8)">suppa0s 1</text>
<text x="66.6" y="136" transform="rotate(-90 66.6 136)">pas 1</text>
<text x="71" y="136" transform="rotate(-90 71 136)">pas 1</text>
<text x="72.2" y="135.2">io 0</text>
<text x="72.2" y="137">io 0</text>
<text x="33.2" y="143" transform="rotate(-90 33.2 143)">pas 1</text>
<text x="35.3" y="142.3">io 0</text>
<text x="46" y="142.3">io 0</text>
<text x="72.2" y="142.3">in 0</text>
<text x="133.9" y="138.8">io 0</text>
<text x="133.9" y="140.5">io 0</text>
<text x="133.9" y="142.3">io 0</text>
<text x="26.5" y="147.5">io 0</text>
<text x="27.9" y="148.3" transform="rotate(-90 27.9 148.3)">sup 0</text>
<text x="37.2" y="147.5">io 0</text>
<text x="43.7" y="149.3" transform="rotate(-90 43.7 149.3)">pas</text>
<text x="43.7" y="147.7" transform="rotate(-90 43.7 147.7)">1</text>
<text x="52.2" y="149.3">pas 1</text>
<text x="52.2" y="147.5">pas 1</text>
<text x="59.5" y="144.8" transform="rotate(-90 59.5 144.8)">pas 1</text>
<text x="61.8" y="149.3">pas 1</text>
<text x="61.8" y="147.5">pas 1</text>
<text x="72.2" y="147.5">in 0</text>
<text x="72.2" y="149.3">in 0</text>
<text x="133.9" y="144">io 0</text>
<text x="133.9" y="145.8">io 0</text>
<text x="133.9" y="147.5">io 0</text>
<text x="133.9" y="149.3">io 0</text>
<text x="72.2" y="154.6">io 0</text>
<text x="133.9" y="151.1">io 0</text>
<text x="133.9" y="152.8">io 0</text>
<text x="133.9" y="154.6">io 0</text>
<text x="160.3" y="154.6">pas 1</text>
<text x="169.9" y="154.6">pas 1</text>
<text x="43.7" y="158.9" transform="rotate(-90 43.7 158.9)">pas 1</text>
<text x="47.2" y="158.1" transform="rotate(-90 47.2 158.1)">sup 0</text>
<text x="68.3" y="157.2" transform="rotate(-90 68.3 157.2)">pas 1</text>
<text x="72.2" y="156.3">io 0</text>
<text x="133.9" y="156.3">io 0</text>
<text x="133.9" y="158.1">io 0</text>
<text x="133.9" y="159.8">io 0</text>
<text x="133.9" y="161.6">io 0</text>
<text x="154.5" y="161.6" transform="rotate(-90 154.5 161.6)">pas 1</text>
<text x="160.3" y="156.3">pas 1</text>
<text x="160.6" y="161.6" transform="rotate(-90 160.6 161.6)">pas 1</text>
<text x="169.9" y="156.3">pas 1</text>
<text x="54" y="166">pas 0</text>
<text x="59.5" y="164.2" transform="rotate(-90 59.5 164.2)">pas 1</text>
<text x="60" y="167.8">pas 1</text>
<text x="63.5" y="166">pas 0</text>
<text x="68.3" y="165" transform="rotate(-90 68.3 165)">pas 1 sup 0</text>
<text x="133.9" y="163.4">io 0</text>
<text x="157.1" y="167.8" transform="rotate(-90 157.1 167.8)">sup 0</text>
<text x="160.6" y="167.8" transform="rotate(-90 160.6 167.8)">1</text>
<text x="59.5" y="171.3" transform="rotate(-90 59.5 171.3)">sup 0</text>
<text x="68.3" y="170.4" transform="rotate(-90 68.3 170.4)">pas 1</text>
<text x="154.5" y="169.4" transform="rotate(-90 154.5 169.4)">pas 1</text>
<text x="160.6" y="169.4" transform="rotate(-90 160.6 169.4)">pas</text>
<text x="68.3" y="178.2" transform="rotate(-90 68.3 178.2)">pas 1 sup 0</text>
<text x="82.4" y="181.7" transform="rotate(-90 82.4 181.7)">pwr 0</text>
<text x="84.1" y="181.7" transform="rotate(-90 84.1 181.7)">pwr 0</text>
<text x="85.9" y="181.7" transform="rotate(-90 85.9 181.7)">pwr 0</text>
<text x="92.9" y="181" transform="rotate(-90 92.9 181)">io 0</text>
<text x="94.7" y="181" transform="rotate(-90 94.7 181)">io 0</text>
<text x="96.4" y="181" transform="rotate(-90 96.4 181)">io 0</text>
<text x="98.2" y="181" transform="rotate(-90 98.2 181)">io 0</text>
<text x="100" y="181" transform="rotate(-90 100 181)">io 0</text>
<text x="101.7" y="181" transform="rotate(-90 101.7 181)">io 0</text>
<text x="103.5" y="181" transform="rotate(-90 103.5 181)">io 0</text>
<text x="105.2" y="181" transform="rotate(-90 105.2 181)">io 0</text>
<text x="107" y="181" transform="rotate(-90 107 181)">io 0</text>
<text x="108.8" y="181" transform="rotate(-90 108.8 181)">io 0</text>
<text x="110.5" y="181" transform="rotate(-90 110.5 181)">io 0</text>
<text x="112.3" y="181" transform="rotate(-90 112.3 181)">io 0</text>
<text x="114" y="181" transform="rotate(-90 114 181)">io 0</text>
<text x="115.8" y="181" transform="rotate(-90 115.8 181)">io 0</text>
<text x="117.5" y="181" transform="rotate(-90 117.5 181)">io 0</text>
<text x="119.3" y="181" transform="rotate(-90 119.3 181)">io 0</text>
<text x="122.8" y="181" transform="rotate(-90 122.8 181)">io 0</text>
<text x="84.1" y="186.2" transform="rotate(-90 84.1 186.2)">sup 0</text>
<text x="52.2" y="205.5">pas 0</text>
<text x="57.5" y="205.5">papsa1s 0</text>
<text x="67.1" y="205.5">pas 1</text>
<text x="36.7" y="211.6" transform="rotate(-90 36.7 211.6)">sup 0</text>
<text x="52.2" y="212.6">pas 0</text>
<text x="57.5" y="212.6">papsa1s 0</text>
<text x="67.1" y="212.6">pas 1</text>
</g>
</svg>
